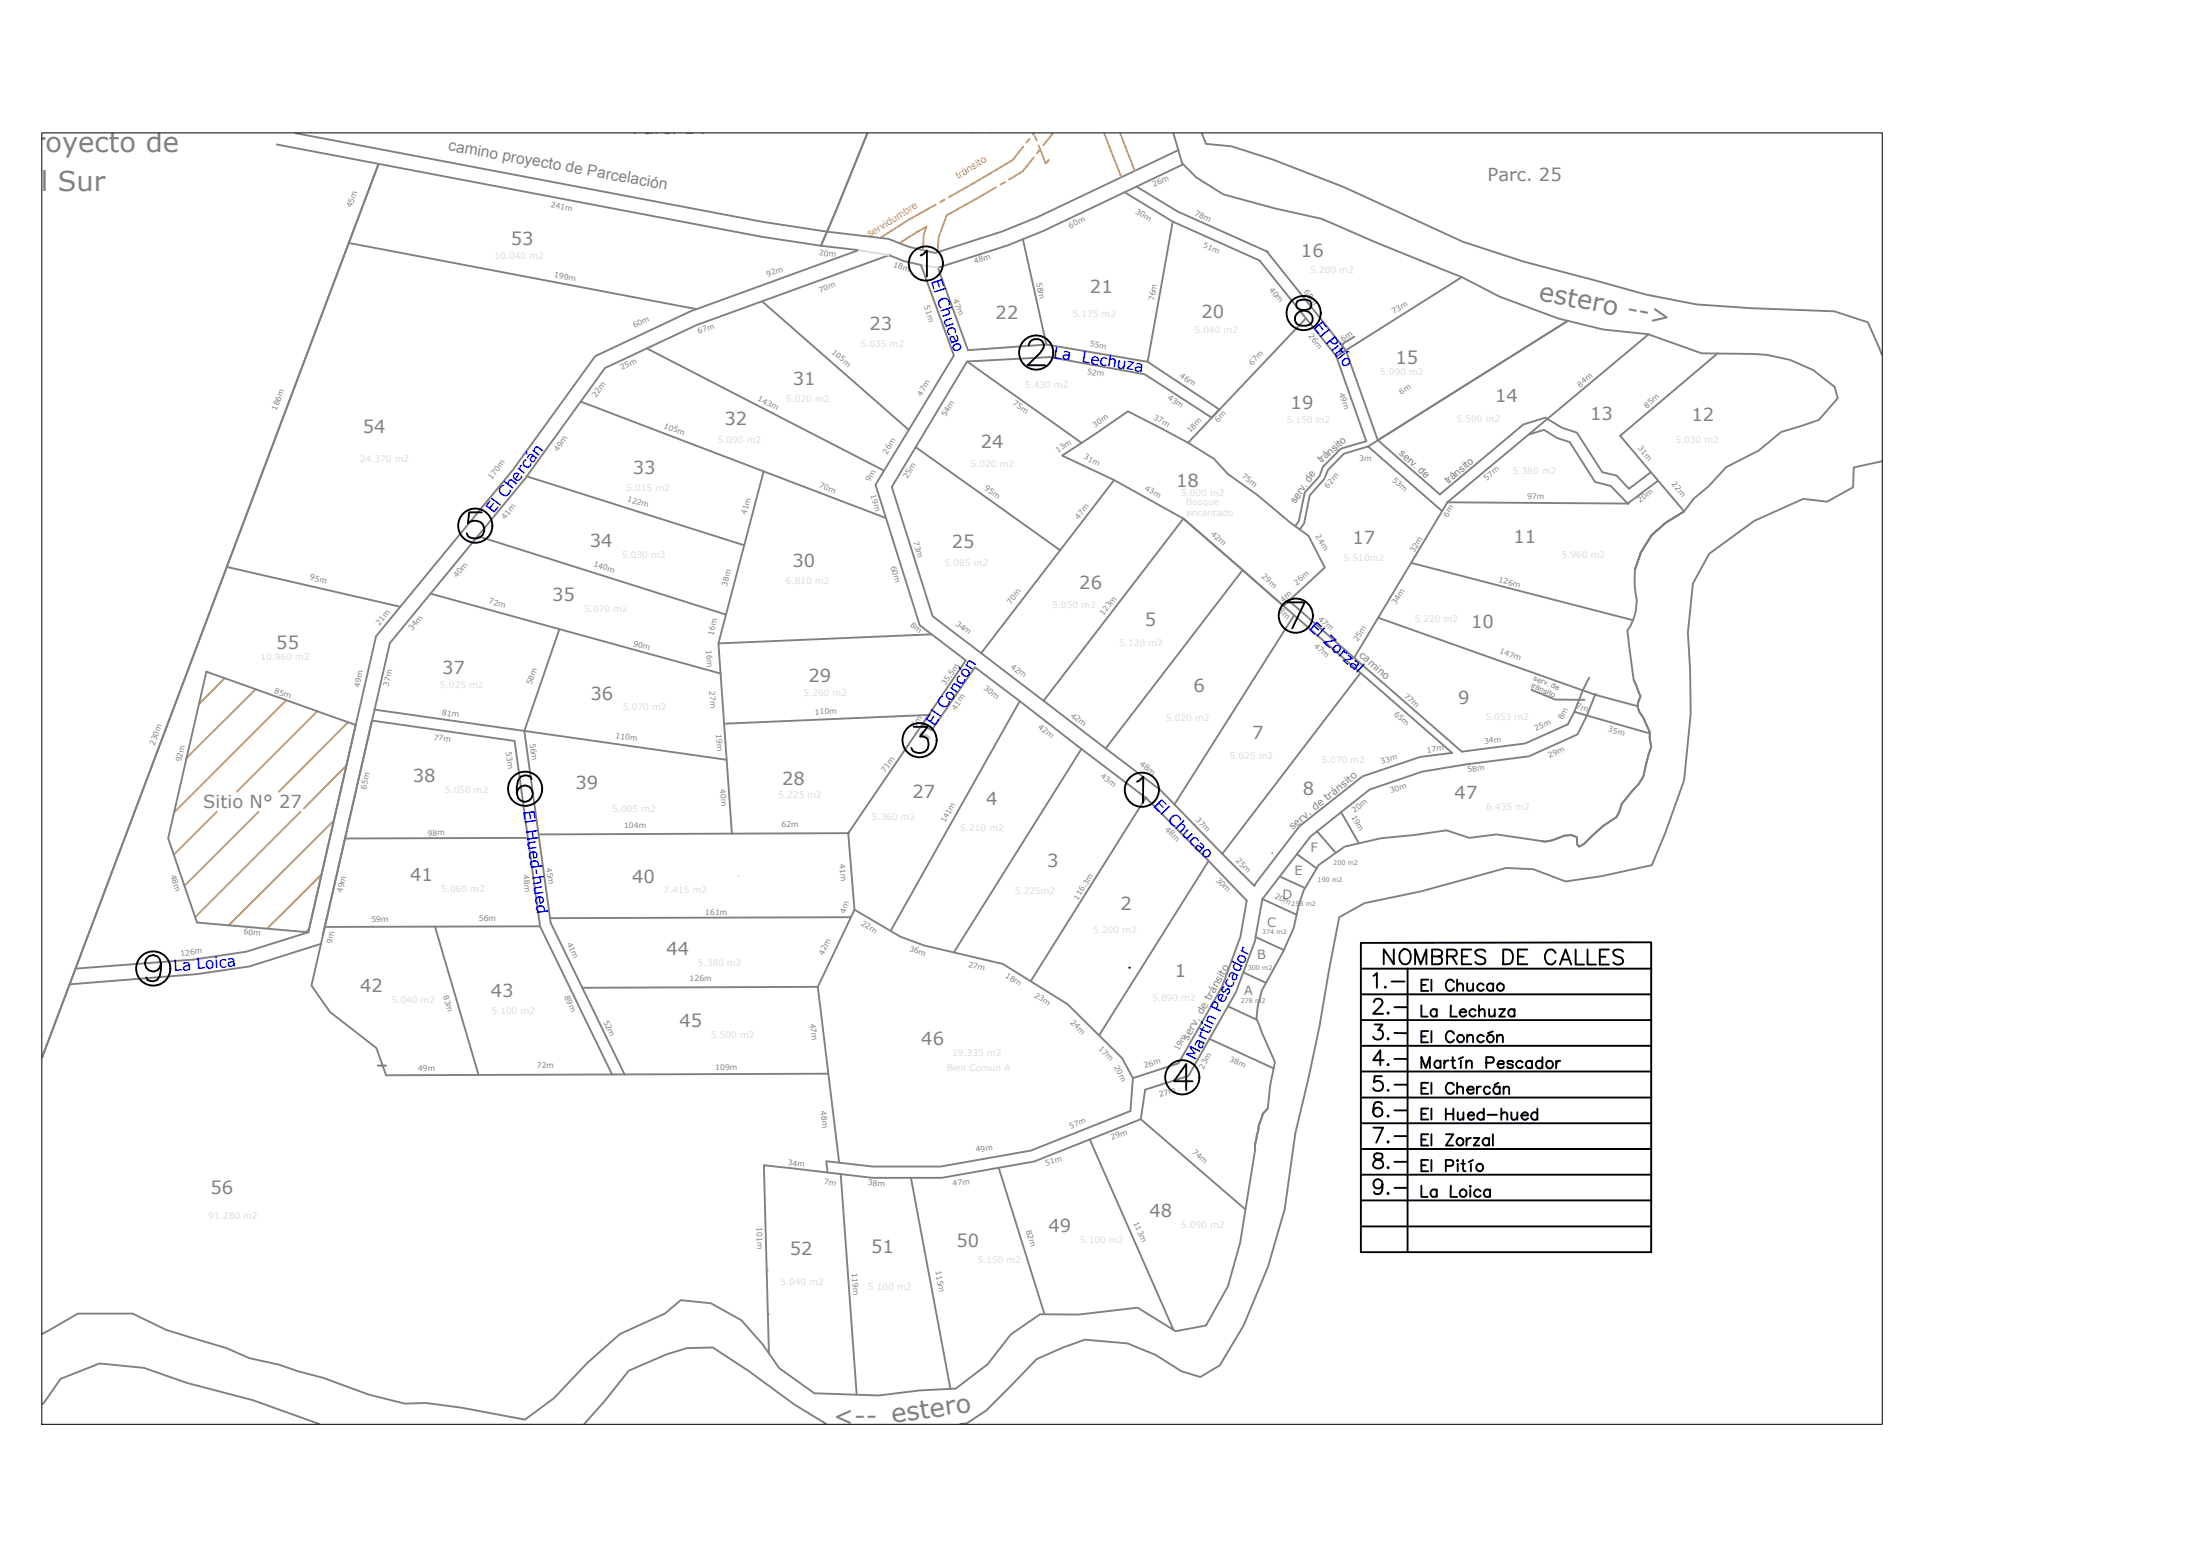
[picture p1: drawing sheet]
<svg xmlns="http://www.w3.org/2000/svg" width="297mm" height="210mm" viewBox="0 0 297 210" stroke-linecap="round" stroke-linejoin="round" font-family="sans-serif">
<!-- layer: Loteo -->
<g fill="none" stroke="#808080" stroke-width=".25">
<path d="M37.4 19.5l65.4 12.4 8 1.3M39.9 18l63.2 12 8.5 1.3 8.3 .9 2.8 1.1 3.6 .8 9.1-2.9 4.7-1.9 19-9M117.1 18l-4.3 10.6-2 4.6M158.4 18l1.2 4 1.9 1.9 3.7 2.3 6.9 1.9 6.3 1.4 7.3 3.2 11.7 4.7 5.1 2.6 7.9 3 6.1 1.5 6 .6 7.3 2.6 7 .1 1.8 .1 3.1 .7 3.1 1.3 2.9 2.3 .4 1.5-2.5 3-5.1 1.6-3 2.5-4.4 2.3-2.4 2.5-2 1.7-1.3 1.7-2.4 1.5-2 1.7-1.5 2.4-.8 2.3 .8-2.3 1.5-2.4 2-1.7 2.4-1.5-8.6-10.2 13.1-11.1M162.3 18l.5 1.4 3.5 .4 5.5 1.7 9.7 3.8 16 7.3 8.3 2.7 16.5 4.5 6.7 1.3 7.4 .5 11.3 .4 4.5 1.5 1.9 4.4M47.1 32.8l46.9 8.9M51.1 22.1l-45.4 120.6M110.8 33.2l5.1 .6-22.7 8.2-12.8 6.1-11.1 15.3-18.5 22.5-9.2 39.9-8.4 2.7-7.1 1M120 34.4h.1M120 34.4l2.1 .8 2.2 .6 4.5 12.2-10.6 17.4 6 19 6.2 4.7-15.9 23.4M120 34.4l-26 9.5-12.3 5.8-10.8 14.9-18.3 22.2-9 39.5M138.1 32.3l3.2 14.2"/>
<path d="M151.8 25.9l6.5 4 11.8 5.3 10.3 12.8 4.1 11.5M153.4 25.2l5.6 3.4 12 5.3M158.3 29.9l-3.3 18.9M159.8 22.2l-18.9 8.9-4.9 2-9.4 3 4.1 11.2 10.6-.8M171 33.9h.1M171 33.9l10.7 13.4 4.3 12.1M197.4 37.4l-17 10.7M78.4 54.2l41.2 15.7M87.3 47l32.1 16.5M102.9 40.7l19.8 17.3M130.6 48.8l15.5 11M141.3 46.5l13.7 2.3 9.6 6.5-1 1.1-9-5.9-12.9-2.3-11.1 .6-10.2 16.9 5.5 17.5 23.4 17.8"/>
<path d="M176.3 43l-15.9 16.8M182.9 45.5l-1.5 .8-.5 1.4M184.5 59.5l-3.5 1.1-2.4 2.4-.4 1.3-2 2.2-.8 3.8-.5 .8M186 59.4l8.4 7.3 11.3-9.4 2.9-.9 2.3 1.3 2 .7 3.4 5.3 2 .5 1.6 1.8 3-2.3M186 59.4l25.6-16.1-26.9 17M206.4 58.7l2.1-.7 1.7 1.1 1.7 .6 3.5 5.4 2.1 .5 2.3 2.4M222.6 45.1l-27.2 22.7-12.5 21M30.6 76.5l23.4 5.4M64.5 72.4l33.5 10.6M71.1 64.3l29.4 9.3M103.1 63.7l-6.1 23.2M123.6 60.4l19.5 13.9"/>
<path d="M143.4 61.5l4.4-2.8 4.5-3.2 8.2 4.3 3.4 2.1 1.9 2.1 3.9 2.8 4.5 3.7 2.5 1.8 2.2 4.3-5.6 5.2-13.5-11.8-9.4-5.2zM150.4 64.8l-17.9 23.4M167.8 76.9l6.9 6.1M184.7 60.3l-3.2 .9-2.2 2.2-.5 1.3-2 2.2-.7 3.7-.6 .9M184.7 60.3l10 8.7M190.5 76l30 7.7M195.4 67.8l24.4 .2M219.8 68h.1M220.7 76.9v2.5a6.7 6.7 0 0 1-1 5.7l.9 6.7 .9 2.2-.4 1.3 .2 .8 .5 .7 1 2.1-.1 .7 .2 1.2-.3 1.1-.7 2.9-.6 1-2.3 2.7-.4 1.2-.4 .6-1.7 1.1-2.6 2.5-.7 .4-.2-.3-.1-1-.7-.3-1 .1-1.8 .7-.9 .1-6.4-1-3.7 .5-3.1-1-4.4 .6-4.4 .4-5 1.2-3.5 2.5-2 3.4-.6 1.9-.7 3.2-1.4 3.1-2.9 5.3-.6 2.1-.2 1.7 2.5 5.9-.6 3.1-.3 3.1-.7 .7-.6 1.7v.6l-.5 2.1 .1 .4-2.1 12.7-1.6 5.8-3 5.3-4.1 .8-5.1-3.2-8 .9h-5.2l-3.9 2.7-3.2 4.1-4.3 3.2-4.9 .3-5.5 .7-8.6-.3-4.8-3.4-2.2-3.2-2.9-3.3-4.1-2.3-4.1-.4-2.1 1.8-6.1 2.8-4.4 3.9-4.5 4.8-3.9 2.8-8.6-1.6-4.8-.6-2.8 .1-4.9-1.3-6.1-2.2-3.4-.9-2.6-.9-4-.9-3.1-1.3-8.1-2.5-4.6-2.2h-7.4l-4.8 2.8M223.9 64.9l-4.1 3.1M254.1 62.3l-3.8 .8-.1 2.7-3.5 1.9-3.2-.4-6.6 3-6.1 4.4-2.2 4.1-.7 6.6 .3 4.9 .1 6-.9 9-2.6 7.1-1.8 4.4-6.7 1.5-4.9 .7-4.4-1.7-3.7-.1-11.5 3.1-7.6 1.6-3.4 1.9-1.4 7.2-1.2 7.5-1.5 7-1.8 7.5-1.4 10.2-2.3 7.8-3.3 7.9-3.2 5.4-2.6 1.6-2.6-.8-3.4-2.2-3.9-1.6-5.7-.5-3 1.1-3.5 1.6-6.8 6.9-2.7 1.7-.9 .1M27.9 90.7l20.1 7.2-6.4 27.9-15-1.3-3.9-11.4z"/>
<path d="M50.6 95.8l47.5 6.8M58.1 80.1l39.2 10.8M75.5 84.9l-4.7 13.8 3.6 25.9 9.9 20.5M97.8 97.7l27.6-1.2-.9 1.3 1.3 .8 5.8-8.5 23.1 17.6M125.8 85.6l-28.8 1.3 1.8 25.7M137.7 94.6l-17.5 31.1M140.9 94.6l18.9-24.6 8 6.9-18.5 24.1 7.3 5.6 8.4 8.7M173.3 81.8l.7-.7 23.4 20.4 8.5-1.1 5.8-2.6 .9-1.7M174.7 83l-16.1 25.6M174.7 83l9 7.8M183.7 90.8l12.4 10.8-4.4 .6-7.7 2.6-8.6 6.7-6.1 8M183.7 90.8l-18.7 24.5"/>
<path d="M186.1 83.4l29.3 10.4 5.7 1.5v.1M206.8 93.1l3.2 1.3 3.9 .1M214.6 91.5l-.9 1.7-1.1 2.9 1.7 .5 1.1-2.8M220.6 91.8l.9 2.2-.4 1.3 .2 .8 .5 .7 1 2.1-.1 .7 .2 1.2-.3 1.1-.7 2.9-.6 1-2.3 2.7-.4 1.2-.4 .6-1.7 1.1-2.6 2.5-.7 .4-.2-.3-.1-1-.7-.3-1 .1-1.8 .7-.9 .1-.4-.1M222.8 99l-8.5-2.4-1.3 2.5-6.6 3-8.6 1.1-5.8 1-7.1 2.4-3.8 3M71.3 113.1l-24.7 .1M114.5 112.5h.1M114.5 112.5l.9 10.3M114.5 112.5l-41.8 .1M146 101.1l-17.2 27.5M163.2 116.2l-14.8 23.6M165 115.3l4.3 4.2"/>
<path d="M169.3 119.5h.1M172.8 118.3l3.4 1.6M175.1 115.3l2.7 1.9M177.8 112.2l2.6 2.9M181.1 109.6l-4.2 3.3-6.5 8.5 4.7 2.1M181.1 109.6l2.4 4.3M26.2 129.5l-16 1.3M26.3 131.5l-16.9 1.4M43.3 127.4l-9.6 3.1-7.3 1M58.7 125.1l5.9 20M72.9 125l-3.4-25-19.3-2.7-8.1 35.7 2.4 3.6 6.3 4.9 1.3 3.6 59.7-.2M72.9 125l-29.1 .1"/>
<path d="M72.9 125l9.7 20.1M110.4 133.2l-31.8 .1M114.9 123.8l-40.6 .1M115.4 122.8l6.2 3.6 3.2 1.2 10.6 2.5 8.7 5.4 7.4 7.3 1.5 2.7M115.4 122.8l-5 10.4 2.9 23.7M139.2 132.4l15.5-24.7 8.5 8.5 5.1 5.4-.8 4.8-2.5 6.7-5.9 10.4-6.1 2M152.5 130.6h.1M165.8 135.8l3.9 1.9M167.9 131.3l3 1.4M169.5 126.5l3.9 1.8M170.4 121.4l-.9 5.5-2.7 7.1-3.5 6.2M170.4 121.4h.1"/>
<path d="M113.5 158.5l2.2 29.8M123 159l5.3 28.5M134.8 157.6l6.2 19.8M147.1 153.8l11.3 25.7M153 145.5l-.4 4.5-13.4 5.3-12.2 2.2h-9.2l-6.2-.8 .1 1.6M163.3 140.2l-2.8 5-5.9 1.9-.6 4M163.3 140.2l8.7 4M171.2 149.6l-.7 .7-.6 1.7v.6l-.5 2.1 .1 .4M168.2 163.3l-14.2-12.2-14.4 5.7-12.5 2.2h-9.4l-14.6-1.7 .7 25.4M5.7 189.6l.2-.3 2.3-3.2 5.2-2 6 .5 5.8 2.1 8.9 2.3 9 3.2M78.9 192.2l2.7-3 3.3-4.2 5.1-2.2 2.8-.8 3.4-.1 4.8 3.1 6.2 4.6 4.4 2.6"/>
</g>
<!-- layer: Camino -->
<g fill="none" stroke="#dd8a6e" stroke-width=".25">
<path d="M138.1 19.8l-1.4 1.8-8.6 5M139 18.7l-.4 .5M139.6 18l-.2 .2M139.7 18.4l.3 .6M140.2 19.6l1 2.5 .4-.5M142.2 18l-1.3 1.6M149.1 18l2.3 5.9M151.2 18l2 5.1M121.4 32.8l3.7-2.2-.4 1.1-.1 2.1M126.3 27.6l-3.6 2.1-3.9 2.4M127.5 27l-.6 .3M134.5 25.3l-6.7 3.8-1.1 3-.1 1.9"/>
<path d="M135.7 24.6l-.6 .3M139.6 21.2l-1.5 1.9-1.9 1.1M140.4 20.2l-.4 .5"/>
</g>
<!-- layer: estacas -->
<g fill="none" stroke="#ff7f7f" stroke-width=".14">
<path d="M215.2 93.6l.4 .3M215.5 93.6l-.2 .4"/>
<circle cx="215.4" cy="93.7" r=".11"/>
</g>
<!-- layer: sup -->
<path d="M115.9 33.8l4.1 .6M124.3 35.8l2.3 .3M99.7 118.3h.1" fill="none" stroke="#dcdcdc" stroke-width=".25"/>
<!-- layer: PRs -->
<path d="M152.5 130.6h.1" fill="none" stroke="#952500" stroke-width=".25"/>
<path d="M171.8 115.2h.1" fill="none" stroke="#952500" stroke-width=".14"/>
<!-- layer: Union Lotes -->
<path d="M30.3 91.6l-3.4 3.4M34.5 93l-9.3 9.3M38.7 94.5l-15.2 15.2M42.9 96l-10.9 10.9M47 97.5l-9.4 9.4M29.3 109.6l-5.8 5.8M34.9 109.6l-10 10M40.6 109.6l-14.3 14.2M43.4 118.1l-7.3 7.2M45.1 110.7l-14.2 14.2M46.8 103.4l-5.8 5.7M41.7 125.4l-.4 .4" fill="none" stroke="#b8a15c" stroke-width=".25"/>
<path d="M51 143.8h1.1" fill="none" stroke="#95704a" stroke-width=".25"/>
<!-- layer: distancias -->
<path d="M103.5 171.5h.1M103.7 177.4h.1" fill="none" stroke="#8ab85c" stroke-width=".25"/>
<!-- layer: Parcelas -->
<path d="M154.7 107.7h.1" fill="none" stroke="#00b82e" stroke-width=".25"/>
<!-- layer: simbolos -->
<g fill="none" stroke="#000" stroke-width=".25">
<path d="M124.3 34.5l.3-.2 .6-.5v3.5M138.9 46.6a.88 .88 0 0 1 .7-.8h.7a.87 .87 0 0 1 .5 1.3l-.4 .6-1.7 1.6h2.4M175.2 40.6a.68 .68 0 0 0 .3 1.2l.7 .1a1.02 1.02 0 0 1 1 1 1.02 1.02 0 0 1-.8 1.1h-.7a.98 .98 0 0 1-.9-.8 .98 .98 0 0 1 .6-1.1l1.1-.3a.68 .68 0 0 0 .4-1.2l-.5-.1h-.7zM65 69.2h-1.7l-.1 1.4a1.26 1.26 0 0 1 1.9 0 1.26 1.26 0 0 1-.2 1.9 1.3 1.3 0 0 1-1.9-.5M123.4 98.1h1.8l-1 1.3h.5l.4 .2a1.24 1.24 0 0 1 .1 1.4 1.24 1.24 0 0 1-1.3 .6l-.5-.1-.4-.5M173.8 81.3h2.4l-1.7 3.5M71.8 105.2l-.2-.4a1.15 1.15 0 0 0-1.7 .6l-.1 .8v.8l.1 .7a1.08 1.08 0 0 0 1.8 .1 1.08 1.08 0 0 0-.4-1.7 1.08 1.08 0 0 0-1.5 .9M153.5 105.5l.4-.1 .5-.6-.1 3.6M21.7 130.1a1.08 1.08 0 0 1-1.5 .9 1.08 1.08 0 0 1-.4-1.7 1.08 1.08 0 0 1 1.8 .1 3.1 3.1 0 0 1-.4 2.9l-.4 .1h-.4l-.5-.1-.2-.4M183.7 127.3l39.2-.1v41.8h-39.2zM183.7 130.8h39.2M183.7 134.2h39.2"/>
<path d="M183.7 137.7h39.2M190 130.8v38.2M191.9 135.7v1.5h.9M192.8 132.2h-.9v1.6h.9M192.8 139.2h-.9v1.5h.9M193.3 132.2v1.6M193.3 139.2v1.5M194 136.4a.48 .48 0 0 0-.7 0 .48 .48 0 0 0 0 .7 .48 .48 0 0 0 .7-.1M194 136.2v1M195.9 135.7l-.1 1.5h.9M196.3 132.6a.57 .57 0 0 0-.6-.4 .57 .57 0 0 0-.5 .6 .67 .67 0 0 0 .2 .7 .67 .67 0 0 0 .7 .2l.2-.3M196.3 139.6a.56 .56 0 0 0-.6-.4 .56 .56 0 0 0-.5 .6 .63 .63 0 0 0 .3 .8 .63 .63 0 0 0 .8-.2"/>
<path d="M196.7 133l.4-.3 .4 .1v1M196.7 132.2v1.6M197.1 136.6h.9a.47 .47 0 0 0-.7-.3 .47 .47 0 0 0-.1 .7 .47 .47 0 0 0 .8 0M198.1 132.7l.1 1 .3 .1 .4-.3M198.1 140l.4-.3 .3 .1 .1 .9M198.1 139.7v1M198.9 132.7v1.1M199.2 136.4a.48 .48 0 0 0-.7 0 .48 .48 0 0 0 0 .7 .48 .48 0 0 0 .7-.1M199.7 136.5l.3-.3 .4 .1 .1 .9M199.7 135.7v1.5M200.3 133a.5 .5 0 0 0-.7-.1 .5 .5 0 0 0 0 .7 .5 .5 0 0 0 .7-.1M200.3 139.9a.49 .49 0 0 0-.7-.1 .49 .49 0 0 0 0 .8 .49 .49 0 0 0 .7-.1"/>
<path d="M201.1 136.2v.9l.4 .1 .3-.3M201.6 139.2l-.7 .3M201.6 133a.48 .48 0 0 0-.7-.1 .48 .48 0 0 0 0 .7 .48 .48 0 0 0 .7-.1M201.6 132.7v1.1M201.8 136.2v1M202.1 140l.4-.3 .3 .1 .1 .9M202.1 139.7v1M202.4 136.2h.8l-.8 1h.8M204.5 136.4a.48 .48 0 0 0-.7 0 .48 .48 0 0 0 0 .7 .48 .48 0 0 0 .7-.1M204.5 136.2v1M161 146h-2.5l1.7-2.4v3.5M183.7 141.2h39.2"/>
<path d="M183.7 144.6h39.2M183.7 148.2h39.2M183.7 151.6h39.2M183.7 155.1h39.2M183.7 158.6h39.2M185.6 155.8a.42 .42 0 0 0 .2 .6 .87 .87 0 0 1 .9 .9 .71 .71 0 0 1-.7 .4 .71 .71 0 0 1-.6-.7l.3-.3a1.37 1.37 0 0 0 1-.5l-.1-.4-.3-.1zM186.6 145.3h-1l-.1 .8a.71 .71 0 0 1 1.1 0 .71 .71 0 0 1-.2 1.1 .71 .71 0 0 1-1-.3M191.9 144.2v-1.6l.6 1.6 .6-1.6v1.6M192.8 146.2h-.9v1.4h.9M192.8 149.6h-.9v1.5h.9M192.8 156.6h-.9v1.5h.9M192.8 153.1h-.9v1.5h.9"/>
<path d="M193.3 146.2v1.4M193.3 149.6v1.5M193.3 153.1v1.5M193.3 156.6v1.5M194.5 143.4a.44 .44 0 0 0-.8 0 .48 .48 0 0 0 .1 .7 .48 .48 0 0 0 .7-.1M194.5 143.2v1M195 143.2v1M195.2 157.4h.7a.41 .41 0 0 0 .3-.4 .41 .41 0 0 0-.3-.4h-.7v1.5M195.2 153.1h1l-1 1.5h1M195.2 149.6v1.6M195.2 150.4h1M195.6 143.2a.5 .5 0 0 0-.6 .4"/>
<path d="M195.9 143.2h.5M196.1 142.7v1.2l.1 .2 .3 .1M196.2 149.6v1.6M196.3 146.5a.57 .57 0 0 0-.6-.3 .57 .57 0 0 0-.5 .5 .7 .7 0 0 0 .2 .7 .7 .7 0 0 0 .7 .2l.2-.3M196.7 146.9a.55 .55 0 0 1 .8-.2v.9M196.7 146.2v1.4M196.8 150.1l.1 1 .3 .1 .4-.3M196.8 156.6v.1h-.1zM196.8 157.1v1M197.2 143.2v1M197.3 157.1h.5M197.5 156.6l.1 1.4 .3 .1"/>
<path d="M197.5 142.7l-.6 .2M197.6 150.1v1.1M198 143.5l.3-.3h.4v1M198 143.2v1M198 153.6v1M198.1 147.1h.9a.46 .46 0 0 0-.7-.4 .46 .46 0 0 0-.1 .7 .47 .47 0 0 0 .8 0M198.2 150.6h.8a.43 .43 0 0 0-.5-.5 .43 .43 0 0 0-.3 .6 .47 .47 0 0 0 .7 .4l.1-.2M198.6 153.6a.58 .58 0 0 0-.6 .4M198.6 157.1v1M198.9 156.6l-.6 .3M199 153.6h.7l-.7 1h.7M199.4 146.7v.9"/>
<path d="M200 146.7a.43 .43 0 0 0-.6 .4M200.3 150.4a.5 .5 0 0 0-.7-.1 .5 .5 0 0 0 0 .7 .5 .5 0 0 0 .7-.1M200.3 149.6v1.6M200.7 143.5l.9-.1a.47 .47 0 0 0 0-.7h-.9v1.5M200.8 150.5h1.3M201.1 153.8a.5 .5 0 0 0-.8 0 .5 .5 0 0 0 0 .7 .5 .5 0 0 0 .8-.1M201.1 153.6v1M201.2 146.9a.48 .48 0 0 0-.7-.1 .48 .48 0 0 0-.1 .7 .48 .48 0 0 0 .7 .1l.1-.2M201.6 153.1v1.5M202.2 143.6h.8a.32 .32 0 0 0-.2-.4 .48 .48 0 0 0-.6 .6 .48 .48 0 0 0 .8 .2M202.3 146.2l-.5 .3M202.5 146.9a.49 .49 0 0 0-.7-.1 .49 .49 0 0 0 0 .7 .49 .49 0 0 0 .7-.1"/>
<path d="M202.5 146.7v1M202.7 150.4l.3-.3 .4 .1 .1 1M202.7 149.6v1.6M203 147l.3-.3 .4 .1 .1 .9M203 146.7v1M204.1 150.1v1l.4 .1 .4-.3M204.3 143.4l-.1-.2h-.2h-.4l-.1 .2a.77 .77 0 0 0 .7 .3v.4h-.6l-.1-.1M204.9 150.1v1.1M205.4 150.6h.9a.47 .47 0 0 0-.7-.4 .47 .47 0 0 0-.1 .7 .47 .47 0 0 0 .8 0M205.6 143.4a.49 .49 0 0 0-.7-.1 .49 .49 0 0 0 0 .8 .49 .49 0 0 0 .7-.1M206.9 143.4a.47 .47 0 0 0-.7-.1 .47 .47 0 0 0 0 .7 .47 .47 0 0 0 .7 0M206.9 143.2v1"/>
<path d="M207.6 150.4a.48 .48 0 0 0-.7-.1 .48 .48 0 0 0 0 .7 .48 .48 0 0 0 .7-.1M207.6 149.6v1.6M208.3 143.4a.49 .49 0 0 0-.8-.1 .49 .49 0 0 0 0 .8 .49 .49 0 0 0 .8-.1M208.3 142.7v1.5M210.1 143.2v1M210.7 143.2a.43 .43 0 0 0-.6 .4M183.7 162h39.2M183.7 165.6h39.2M191.9 160v1.6h.9M194 160.8a.48 .48 0 0 0-.7-.1 .48 .48 0 0 0 0 .7 .48 .48 0 0 0 .7 0M194 160.6v1M195.9 160l-.1 1.6h.9"/>
<path d="M198.5 160.1h.1l-.1 .1zM198.5 160.6v1M199.9 160.8a.49 .49 0 0 0-.7-.1 .49 .49 0 0 0 0 .8 .49 .49 0 0 0 .7-.1M201.2 160.8a.5 .5 0 0 0-.8 0 .5 .5 0 0 0 .1 .7 .48 .48 0 0 0 .7-.1M201.2 160.6v1"/>
<circle cx="125" cy="35.6" r="2.31"/>
<circle cx="139.9" cy="47.6" r="2.31"/>
<circle cx="176" cy="42.3" r="2.31"/>
<circle cx="64.2" cy="71" r="2.31"/>
<circle cx="124.2" cy="99.9" r="2.31"/>
<circle cx="175" cy="83.1" r="2.31"/>
<circle cx="70.9" cy="106.5" r="2.31"/>
<circle cx="154.2" cy="106.6" r="2.31"/>
<circle cx="20.7" cy="130.7" r="2.31"/>
<circle cx="202.6" cy="133.2" r=".51"/>
<circle cx="159.6" cy="145.4" r="2.31"/>
<circle cx="197.1" cy="154.1" r=".51"/>
<circle cx="197.2" cy="140.2" r=".5"/>
<circle cx="199.8" cy="157.6" r=".5"/>
<circle cx="201.2" cy="140.2" r=".5"/>
<circle cx="209.2" cy="143.7" r=".49"/>
<circle cx="197.6" cy="161.1" r=".51"/>
</g>
<path d="M5.6 17.9h248.5v174.4h-248.5z" fill="none" stroke="#000" stroke-width=".14"/>
<g font-size="5.3">
<text x="185.6" y="131.6">NOMBRES DE CALLES</text>
<text x="184.1" y="141.5">3.-</text>
<text x="184.1" y="145">4.-</text>
<text x="184.1" y="152">6.-</text>
<text x="184.1" y="155.6">7.-</text>
</g>
<g font-size="4.9">
<text x="184.1" y="134.4">1.-</text>
<text x="184.1" y="137.9">2.-</text>
<text x="184.1" y="162.3">9.-</text>
</g>
<g font-size="3.7" fill="#808080">
<text x="0" y="20.6">l Proyecto de</text>
<text x="1" y="25.8">del Sur</text>
</g>
<g font-size="3.5" fill="#808080">
<text x="207.6" y="40.5" transform="rotate(11 207.6 40.5)">estero --&gt;</text>
<text x="112.5" y="192.3">&lt;--</text>
<text x="120.5" y="192.1" transform="rotate(-8 120.5 192.1)">estero</text>
</g>
<g font-size="2.4" fill="#808080">
<text x="129.2" y="18">Parc. 12</text>
<text x="85.4" y="18.1">Parc. 14</text>
<text x="200.8" y="24.5">Parc. 25</text>
<text x="69" y="33.1">53</text>
<text x="175.7" y="34.7">16</text>
<text x="147.2" y="39.6">21</text>
<text x="117.4" y="44.6">23</text>
<text x="134.4" y="43.1">22</text>
<text x="162.2" y="42.9">20</text>
<text x="107" y="51.9">31</text>
<text x="188.4" y="49.1">15</text>
<text x="49" y="58.5">54</text>
<text x="97.8" y="57.4">32</text>
<text x="174.3" y="55.3">19</text>
<text x="201.9" y="54.3">14</text>
<text x="214.7" y="56.7">13</text>
<text x="228.4" y="56.8">12</text>
<text x="85.4" y="64">33</text>
<text x="132.4" y="60.4">24</text>
<text x="158.8" y="65.7">18</text>
<text x="79.6" y="73.9">34</text>
<text x="107" y="76.5">30</text>
<text x="128.5" y="73.9">25</text>
<text x="182.6" y="73.4">17</text>
<text x="204.4" y="73.3">11</text>
<text x="74.6" y="81.2">35</text>
<text x="145.7" y="79.5">26</text>
<text x="37.3" y="87.7">55</text>
<text x="154.6" y="84.6">5</text>
<text x="198.6" y="84.7">10</text>
<text x="59.7" y="91">37</text>
<text x="79.7" y="94.4">36</text>
<text x="109.1" y="92.1">29</text>
<text x="161.1" y="93.5">6</text>
<text x="196.9" y="95">9</text>
<text x="169.1" y="99.8">7</text>
<text x="55.7" y="105.6">38</text>
<text x="77.7" y="106.5">39</text>
<text x="105.6" y="106">28</text>
<text x="123.2" y="107.7">27</text>
<text x="175.9" y="107.3">8</text>
<text x="196.4" y="107.8">47</text>
<text x="27.4" y="109.1">Sitio N° 27</text>
<text x="133.2" y="108.7">4</text>
<text x="55.4" y="118.9">41</text>
<text x="85.4" y="119.2">40</text>
<text x="141.4" y="117">3</text>
<text x="151.3" y="122.8">2</text>
<text x="90" y="128.9">44</text>
<text x="158.6" y="131.9">1</text>
<text x="48.6" y="134">42</text>
<text x="66.3" y="134.6">43</text>
<text x="91.8" y="138.7">45</text>
<text x="124.4" y="141">46</text>
<text x="28.4" y="161.2">56</text>
<text x="141.6" y="166.3">49</text>
<text x="155.2" y="164.3">48</text>
<text x="106.7" y="169.4">52</text>
<text x="117.6" y="169.2">51</text>
<text x="129.1" y="168.3">50</text>
</g>
<text font-size="2.1" fill="#808080" x="60.5" y="20.3" transform="rotate(10 60.5 20.3)">camino proyecto de Parcelación</text>
<g font-size="2.1" fill="#00f">
<text x="125.7" y="37.9" transform="rotate(72 125.7 37.9)">El Chucao</text>
<text x="177.3" y="44.1" transform="rotate(51 177.3 44.1)">El Pitío</text>
<text x="142.2" y="48.3" transform="rotate(9 142.2 48.3)">La</text>
<text x="146" y="48.9" transform="rotate(9 146 48.9)">Lechuza</text>
<text x="66.6" y="69.4" transform="rotate(-52 66.6 69.4)">El Chercán</text>
<text x="176.6" y="84.9" transform="rotate(42 176.6 84.9)">El Zorzal</text>
<text x="126.2" y="98.1" transform="rotate(-56 126.2 98.1)">El Concón</text>
<text x="70.6" y="109.4" transform="rotate(82 70.6 109.4)">El Hued-hued</text>
<text x="155.7" y="108.8" transform="rotate(45 155.7 108.8)">El Chucao</text>
<text x="23.5" y="131.1" transform="rotate(-4 23.5 131.1)">La Loica</text>
<text x="161.4" y="143.2" transform="rotate(-64 161.4 143.2)">Martín Pescador</text>
</g>
<g font-size="1.7" fill="#808080">
<text x="174.8" y="118.1">E</text>
<text x="176.9" y="115">F</text>
<text x="171.1" y="125.1">C</text>
<text x="173.2" y="121.3">D</text>
<text x="169.7" y="129.5">B</text>
<text x="168" y="134.3">A</text>
</g>
<g font-size="1.4" fill="#dd8a6e">
<text x="129.4" y="24.2" transform="rotate(-32 129.4 24.2)">tránsito</text>
<text x="117.4" y="32" transform="rotate(-32 117.4 32)">servidumbre</text>
</g>
<g font-size="1.4" fill="#808080">
<text x="178.4" y="62.6" transform="rotate(-41 178.4 62.6)">tránsito</text>
<text x="188.8" y="61.3" transform="rotate(42 188.8 61.3)">serv. de</text>
<text x="195.5" y="65.4" transform="rotate(-40 195.5 65.4)">tránsito</text>
<text x="174.9" y="68.1" transform="rotate(-56 174.9 68.1)">serv. de</text>
<text x="183.4" y="88.5" transform="rotate(41 183.4 88.5)">camino</text>
<text x="174.5" y="112" transform="rotate(-39 174.5 112)">serv. de tránsito</text>
<text x="160.4" y="140.5" transform="rotate(-61 160.4 140.5)">serv. de tránsito</text>
</g>
<g font-size="1.1" fill="#808080">
<text x="206.6" y="92.8" transform="rotate(22 206.6 92.8)">tránsito</text>
<text x="207" y="91.8" transform="rotate(23 207 91.8)">serv. de</text>
</g>
<g font-size="1" fill="#808080">
<text x="47.5" y="28.1" transform="rotate(-70 47.5 28.1)">45m</text>
<text x="74.3" y="28" transform="rotate(11 74.3 28)">241m</text>
<text x="153.2" y="28.7" transform="rotate(31 153.2 28.7)">30m</text>
<text x="155.8" y="25.3" transform="rotate(-26 155.8 25.3)">26m</text>
<text x="161.2" y="29" transform="rotate(26 161.2 29)">78m</text>
<text x="110.5" y="34.4" transform="rotate(7 110.5 34.4)">20m</text>
<text x="131.6" y="35.6" transform="rotate(-18 131.6 35.6)">48m</text>
<text x="144.5" y="30.8" transform="rotate(-25 144.5 30.8)">60m</text>
<text x="162.4" y="33.3" transform="rotate(23 162.4 33.3)">51m</text>
<text x="74.8" y="37.4" transform="rotate(11 74.8 37.4)">190m</text>
<text x="103.6" y="37.4" transform="rotate(-20 103.6 37.4)">92m</text>
<text x="110.7" y="39.5" transform="rotate(-21 110.7 39.5)">70m</text>
<text x="120.5" y="36" transform="rotate(17 120.5 36)">18m</text>
<text x="124.7" y="41.3" transform="rotate(71 124.7 41.3)">51m</text>
<text x="128.7" y="40.5" transform="rotate(70 128.7 40.5)">47m</text>
<text x="139.9" y="38.2" transform="rotate(77 139.9 38.2)">58m</text>
<text x="155.8" y="40.7" transform="rotate(-81 155.8 40.7)">76m</text>
<text x="171.3" y="39.1" transform="rotate(52 171.3 39.1)">40m</text>
<text x="176" y="39.4" transform="rotate(52 176 39.4)">68m</text>
<text x="85.7" y="44.3" transform="rotate(-26 85.7 44.3)">60m</text>
<text x="94.4" y="45.1" transform="rotate(-22 94.4 45.1)">67m</text>
<text x="112.2" y="47.7" transform="rotate(41 112.2 47.7)">105m</text>
<text x="147.1" y="46.8" transform="rotate(10 147.1 46.8)">55m</text>
<text x="176.6" y="45.4" transform="rotate(52 176.6 45.4)">26m</text>
<text x="181.3" y="46.2" transform="rotate(-34 181.3 46.2)">6m</text>
<text x="188.2" y="42.4" transform="rotate(-32 188.2 42.4)">73m</text>
<text x="80.5" y="53.7" transform="rotate(-55 80.5 53.7)">22m</text>
<text x="84" y="49.9" transform="rotate(-26 84 49.9)">25m</text>
<text x="124.4" y="53.5" transform="rotate(-59 124.4 53.5)">47m</text>
<text x="146.7" y="50.4" transform="rotate(10 146.7 50.4)">52m</text>
<text x="157.6" y="53.9" transform="rotate(33 157.6 53.9)">43m</text>
<text x="159.2" y="50.9" transform="rotate(34 159.2 50.9)">46m</text>
<text x="169.1" y="49.3" transform="rotate(-46 169.1 49.3)">67m</text>
<text x="180.8" y="53.2" transform="rotate(70 180.8 53.2)">49m</text>
<text x="189.2" y="53.3" transform="rotate(-32 189.2 53.3)">6m</text>
<text x="213.3" y="52.3" transform="rotate(-39 213.3 52.3)">84m</text>
<text x="37.4" y="55.5" transform="rotate(-69 37.4 55.5)">186m</text>
<text x="89.5" y="57.8" transform="rotate(21 89.5 57.8)">105m</text>
<text x="102.2" y="54" transform="rotate(27 102.2 54)">143m</text>
<text x="127.7" y="56.3" transform="rotate(-59 127.7 56.3)">54m</text>
<text x="136.7" y="54.6" transform="rotate(35 136.7 54.6)">75m</text>
<text x="147.8" y="57.7" transform="rotate(-34 147.8 57.7)">30m</text>
<text x="155.7" y="56.6" transform="rotate(28 155.7 56.6)">37m</text>
<text x="160.8" y="58.5" transform="rotate(-49 160.8 58.5)">18m</text>
<text x="164.5" y="57.1" transform="rotate(-47 164.5 57.1)">6m</text>
<text x="222.3" y="55.1" transform="rotate(-40 222.3 55.1)">85m</text>
<text x="66.4" y="64.8" transform="rotate(-52 66.4 64.8)">170m</text>
<text x="75.3" y="61.1" transform="rotate(-55 75.3 61.1)">49m</text>
<text x="110.5" y="65.7" transform="rotate(21 110.5 65.7)">70m</text>
<text x="117.4" y="65.1" transform="rotate(-60 117.4 65.1)">9m</text>
<text x="119.8" y="61.4" transform="rotate(-59 119.8 61.4)">26m</text>
<text x="122.5" y="64.7" transform="rotate(-59 122.5 64.7)">25m</text>
<text x="142.8" y="61.2" transform="rotate(-33 142.8 61.2)">13m</text>
<text x="146.2" y="61.9" transform="rotate(26 146.2 61.9)">31m</text>
<text x="167.6" y="64.4" transform="rotate(38 167.6 64.4)">75m</text>
<text x="179.3" y="66" transform="rotate(-49 179.3 66)">62m</text>
<text x="183.5" y="62.3" transform="rotate(1 183.5 62.3)">3m</text>
<text x="187.9" y="64.9" transform="rotate(41 187.9 64.9)">53m</text>
<text x="200.7" y="64.9" transform="rotate(-40 200.7 64.9)">57m</text>
<text x="221.1" y="60.5" transform="rotate(49 221.1 60.5)">31m</text>
<text x="225.7" y="65.4" transform="rotate(49 225.7 65.4)">22m</text>
<text x="68.2" y="70.1" transform="rotate(-51 68.2 70.1)">41m</text>
<text x="84.6" y="67.6" transform="rotate(17 84.6 67.6)">122m</text>
<text x="100.8" y="69.5" transform="rotate(-75 100.8 69.5)">41m</text>
<text x="117.5" y="66.9" transform="rotate(73 117.5 66.9)">19m</text>
<text x="132.9" y="66.1" transform="rotate(35 132.9 66.1)">95m</text>
<text x="145.7" y="70.2" transform="rotate(-52 145.7 70.2)">47m</text>
<text x="154.5" y="66.2" transform="rotate(28 154.5 66.2)">43m</text>
<text x="195.5" y="69.9" transform="rotate(-60 195.5 69.9)">6m</text>
<text x="206.2" y="67.3" transform="rotate(1 206.2 67.3)">97m</text>
<text x="221.4" y="67.8" transform="rotate(-38 221.4 67.8)">20m</text>
<text x="80.1" y="76.4" transform="rotate(18 80.1 76.4)">140m</text>
<text x="120.2" y="76.5" transform="rotate(73 120.2 76.5)">60m</text>
<text x="123.3" y="73.2" transform="rotate(73 123.3 73.2)">73m</text>
<text x="163.4" y="72.2" transform="rotate(41 163.4 72.2)">42m</text>
<text x="170.3" y="77.9" transform="rotate(41 170.3 77.9)">29m</text>
<text x="177.6" y="72.4" transform="rotate(56 177.6 72.4)">24m</text>
<text x="190.9" y="74.7" transform="rotate(-59 190.9 74.7)">32m</text>
<text x="41.8" y="78.2" transform="rotate(14 41.8 78.2)">95m</text>
<text x="61.7" y="78" transform="rotate(-51 61.7 78)">40m</text>
<text x="65.9" y="81.4" transform="rotate(15 65.9 81.4)">72m</text>
<text x="98.1" y="79.2" transform="rotate(-75 98.1 79.2)">38m</text>
<text x="136.5" y="81.7" transform="rotate(-52 136.5 81.7)">70m</text>
<text x="149" y="83.2" transform="rotate(-52 149 83.2)">123m</text>
<text x="172.6" y="82.5" transform="rotate(41 172.6 82.5)">8m</text>
<text x="173.3" y="81.4" transform="rotate(-43 173.3 81.4)">4m</text>
<text x="175.1" y="79.1" transform="rotate(-42 175.1 79.1)">26m</text>
<text x="177.9" y="83.7" transform="rotate(41 177.9 83.7)">47m</text>
<text x="188.5" y="81.7" transform="rotate(-58 188.5 81.7)">34m</text>
<text x="202.3" y="78.6" transform="rotate(14 202.3 78.6)">126m</text>
<text x="51.2" y="84.4" transform="rotate(-50 51.2 84.4)">21m</text>
<text x="55.6" y="85.2" transform="rotate(-50 55.6 85.2)">34m</text>
<text x="85.4" y="87.2" transform="rotate(16 85.4 87.2)">90m</text>
<text x="95.3" y="87.8" transform="rotate(87 95.3 87.8)">16m</text>
<text x="96.3" y="85.8" transform="rotate(-75 96.3 85.8)">16m</text>
<text x="122.8" y="84.5" transform="rotate(38 122.8 84.5)">8m</text>
<text x="129" y="84.3" transform="rotate(37 129 84.3)">34m</text>
<text x="177.3" y="87.3" transform="rotate(41 177.3 87.3)">47m</text>
<text x="183.3" y="86.7" transform="rotate(-58 183.3 86.7)">25m</text>
<text x="202.4" y="88.2" transform="rotate(19 202.4 88.2)">147m</text>
<text x="37" y="93.5" transform="rotate(19 37 93.5)">85m</text>
<text x="48.5" y="92.8" transform="rotate(-77 48.5 92.8)">49m</text>
<text x="52.5" y="92.7" transform="rotate(-76 52.5 92.7)">37m</text>
<text x="71.8" y="92.5" transform="rotate(-71 71.8 92.5)">58m</text>
<text x="95.8" y="93.2" transform="rotate(86 95.8 93.2)">27m</text>
<text x="127.6" y="92.7" transform="rotate(-55 127.6 92.7)">35,5m</text>
<text x="129" y="95.9" transform="rotate(-55 129 95.9)">41m</text>
<text x="132.7" y="92.9" transform="rotate(38 132.7 92.9)">30m</text>
<text x="136.4" y="90.1" transform="rotate(37 136.4 90.1)">42m</text>
<text x="189.5" y="94.1" transform="rotate(41 189.5 94.1)">77m</text>
<text x="212.8" y="95.6" transform="rotate(16 212.8 95.6)">7m</text>
<text x="20.8" y="100.7" transform="rotate(-69 20.8 100.7)">230m</text>
<text x="58.5" y="99.9" transform="rotate(8 58.5 99.9)">77m</text>
<text x="59.7" y="96.5" transform="rotate(7 59.7 96.5)">81m</text>
<text x="68.3" y="101.5" transform="rotate(82 68.3 101.5)">53m</text>
<text x="71.5" y="100.4" transform="rotate(82 71.5 100.4)">56m</text>
<text x="83.1" y="99.6" transform="rotate(8 83.1 99.6)">110m</text>
<text x="96.7" y="99" transform="rotate(87 96.7 99)">19m</text>
<text x="110" y="96.5" transform="rotate(-2 110 96.5)">110m</text>
<text x="123.6" y="98.2" transform="rotate(-55 123.6 98.2)">6m</text>
<text x="124" y="99.2" transform="rotate(34 124 99.2)">6m</text>
<text x="140.1" y="98.2" transform="rotate(38 140.1 98.2)">42m</text>
<text x="144.5" y="96.7" transform="rotate(38 144.5 96.7)">42m</text>
<text x="188.1" y="96.5" transform="rotate(41 188.1 96.5)">65m</text>
<text x="192.7" y="101.6" transform="rotate(-7 192.7 101.6)">17m</text>
<text x="200.4" y="100.4" transform="rotate(-7 200.4 100.4)">34m</text>
<text x="207.4" y="98.7" transform="rotate(-24 207.4 98.7)">25m</text>
<text x="211" y="97.2" transform="rotate(-62 211 97.2)">8m</text>
<text x="217.1" y="98.7" transform="rotate(16 217.1 98.7)">35m</text>
<text x="24.4" y="102.9" transform="rotate(-76 24.4 102.9)">92m</text>
<text x="49.4" y="106.6" transform="rotate(-77 49.4 106.6)">65m</text>
<text x="97.2" y="106.5" transform="rotate(86 97.2 106.5)">40m</text>
<text x="119.5" y="104.4" transform="rotate(-56 119.5 104.4)">71m</text>
<text x="148.5" y="104.9" transform="rotate(37 148.5 104.9)">43m</text>
<text x="153.8" y="103.3" transform="rotate(38 153.8 103.3)">48m</text>
<text x="186.5" y="103.2" transform="rotate(-18 186.5 103.2)">33m</text>
<text x="187.8" y="107" transform="rotate(-18 187.8 107)">30m</text>
<text x="198.2" y="104.3" transform="rotate(-8 198.2 104.3)">58m</text>
<text x="209.2" y="102.3" transform="rotate(-25 209.2 102.3)">29m</text>
<text x="57.8" y="112.8" transform="rotate(-1 57.8 112.8)">98m</text>
<text x="84.3" y="111.8">104m</text>
<text x="105.5" y="111.6">62m</text>
<text x="127.6" y="111.2" transform="rotate(-61 127.6 111.2)">141m</text>
<text x="157.2" y="112" transform="rotate(46 157.2 112)">48m</text>
<text x="161.3" y="110.7" transform="rotate(46 161.3 110.7)">37m</text>
<text x="182.4" y="110.3" transform="rotate(61 182.4 110.3)">19m</text>
<text x="182.9" y="109.8" transform="rotate(-38 182.9 109.8)">20m</text>
<text x="23" y="118.2" transform="rotate(71 23 118.2)">48m</text>
<text x="70.6" y="118.1" transform="rotate(83 70.6 118.1)">48m</text>
<text x="73.8" y="117.1" transform="rotate(82 73.8 117.1)">45m</text>
<text x="113.3" y="116.6" transform="rotate(85 113.3 116.6)">41m</text>
<text x="164.1" y="118.9" transform="rotate(45 164.1 118.9)">30m</text>
<text x="166.8" y="116.3" transform="rotate(44 166.8 116.3)">25m</text>
<text x="46.2" y="120.6" transform="rotate(-76 46.2 120.6)">49m</text>
<text x="50.1" y="124.4" transform="rotate(-1 50.1 124.4)">59m</text>
<text x="64.7" y="124.3">56m</text>
<text x="95.2" y="123.6">161m</text>
<text x="114.1" y="123.3" transform="rotate(-69 114.1 123.3)">4m</text>
<text x="116.2" y="124.8" transform="rotate(31 116.2 124.8)">22m</text>
<text x="145.5" y="121.6" transform="rotate(-58 145.5 121.6)">116.3m</text>
<text x="172" y="121.2" transform="rotate(25 172 121.2)">20m</text>
<text x="24.4" y="129.1" transform="rotate(-9 24.4 129.1)">126m</text>
<text x="32.9" y="126.1" transform="rotate(5 32.9 126.1)">60m</text>
<text x="44.8" y="127.4" transform="rotate(-77 44.8 127.4)">9m</text>
<text x="76.5" y="127.4" transform="rotate(65 76.5 127.4)">41m</text>
<text x="111.2" y="129" transform="rotate(-64 111.2 129)">42m</text>
<text x="122.7" y="128.3" transform="rotate(19 122.7 128.3)">36m</text>
<text x="130.7" y="130.5" transform="rotate(13 130.7 130.5)">27m</text>
<text x="135.7" y="131.9" transform="rotate(32 135.7 131.9)">18m</text>
<text x="59.8" y="134.4" transform="rotate(73 59.8 134.4)">83m</text>
<text x="76.2" y="134.6" transform="rotate(64 76.2 134.6)">89m</text>
<text x="81.4" y="137.9" transform="rotate(64 81.4 137.9)">52m</text>
<text x="93.1" y="132.4">126m</text>
<text x="139.6" y="134.6" transform="rotate(32 139.6 134.6)">23m</text>
<text x="109.4" y="138.2" transform="rotate(83 109.4 138.2)">47m</text>
<text x="144.5" y="138" transform="rotate(45 144.5 138)">24m</text>
<text x="148.3" y="141.6" transform="rotate(45 148.3 141.6)">17m</text>
<text x="159.1" y="141.9" transform="rotate(-60 159.1 141.9)">19m</text>
<text x="165.9" y="143.2" transform="rotate(25 165.9 143.2)">38m</text>
<text x="56.4" y="144.6" transform="rotate(-1 56.4 144.6)">49m</text>
<text x="72.5" y="144.2" transform="rotate(-1 72.5 144.2)">72m</text>
<text x="96.6" y="144.4">109m</text>
<text x="150.4" y="144" transform="rotate(62 150.4 144)">20m</text>
<text x="154.6" y="144.2" transform="rotate(-18 154.6 144.2)">26m</text>
<text x="156.6" y="148.1" transform="rotate(-17 156.6 148.1)">27m</text>
<text x="162.5" y="144.4" transform="rotate(-61 162.5 144.4)">23m</text>
<text x="110.8" y="150" transform="rotate(84 110.8 150)">48m</text>
<text x="131.8" y="155.6" transform="rotate(-9 131.8 155.6)">49m</text>
<text x="144.5" y="152.3" transform="rotate(-21 144.5 152.3)">57m</text>
<text x="150.1" y="153.9" transform="rotate(-21 150.1 153.9)">29m</text>
<text x="160.9" y="155.6" transform="rotate(41 160.9 155.6)">74m</text>
<text x="106.3" y="157.3" transform="rotate(6 106.3 157.3)">34m</text>
<text x="111.2" y="159.8" transform="rotate(7 111.2 159.8)">7m</text>
<text x="117.2" y="160" transform="rotate(3 117.2 160)">38m</text>
<text x="128.7" y="160.1" transform="rotate(-6 128.7 160.1)">47m</text>
<text x="141.2" y="157.4" transform="rotate(-17 141.2 157.4)">51m</text>
<text x="102.2" y="165.7" transform="rotate(88 102.2 165.7)">101m</text>
<text x="138.5" y="166.1" transform="rotate(72 138.5 166.1)">82m</text>
<text x="153" y="165" transform="rotate(66 153 165)">113m</text>
<text x="115" y="171.9" transform="rotate(86 115 171.9)">119m</text>
<text x="126.3" y="171.6" transform="rotate(79 126.3 171.6)">115m</text>
</g>
<g font-size=".9" fill="#808080">
<text x="177.9" y="119">190 m2</text>
<text x="180" y="116.8">200 m2</text>
<text x="174.3" y="122.3">258 m2</text>
<text x="168.5" y="130.9">300 m2</text>
<text x="170.4" y="126">374 m2</text>
<text x="167.5" y="135.5">278 m2</text>
</g>
</svg>
